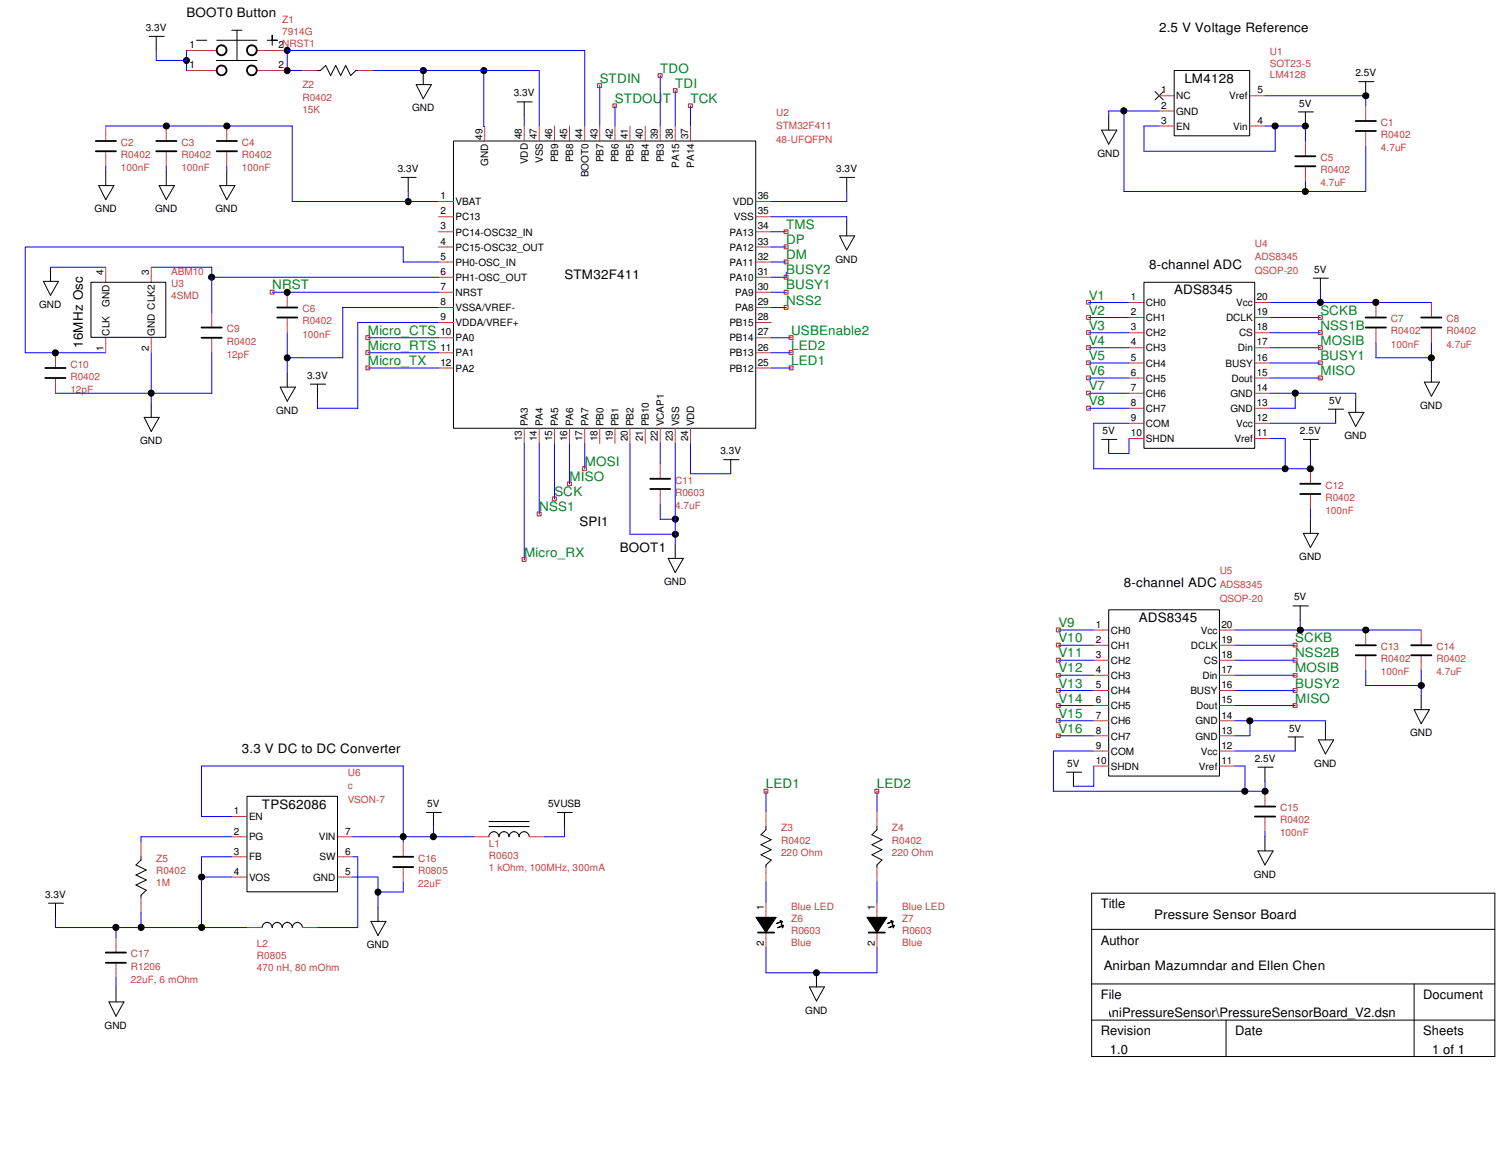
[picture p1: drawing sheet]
<svg xmlns="http://www.w3.org/2000/svg" width="279mm" height="216mm" viewBox="0 0 279 216" stroke-linecap="round" stroke-linejoin="round" font-family="sans-serif">
<g fill="none" stroke="#000" stroke-width=".19">
<path d="M27.8 6.8h2.8M29.1 6.8v2.6M36.6 7.5h1.9M40.3 7.5h7.5M43.1 5.6h1.9M44.1 5.6v5.7h-3.8h7.5M49.7 7.5h1.9h-.9v-.9v1.8M59.1 13.1h.5l1-.9 1 1.9 .9-1.9 .9 1.9 .9-1.9 1 1.9 1-1h.3M77.5 15.7h2.8l-1.5 2.7zM78.8 13.1v2.6M96.3 19h2.8M97.6 19v2.6"/>
<path d="M215 17.1l1.5 1.5M216.5 17.1l-1.5 1.5M218.6 13.1h14v12.2h-14zM252.9 15.2h2.8M254.2 15.2v2.6M18.4 34.5h2.8l-1.5 2.7zM19.7 31.9v2.6M29.6 34.5h2.9l-1.6 2.7zM30.9 31.9v2.6M40.9 34.5h2.8l-1.5 2.7zM42.2 31.9v2.6M74.7 33h2.8"/>
<path d="M76 33v2.6M84.4 26.2h56.3v53.5h-56.3zM156.3 33h2.8M157.6 33v2.6M205.1 24.2h2.8l-1.5 2.6zM206.4 21.6v2.6M241.7 20.8h2.8M243 20.8v2.7M8.1 52.4h2.8l-1.5 2.6zM9.4 49.7v2.7M16.9 52.5h14v10.3h-14zM156.3 43.9h2.8l-1.5 2.6z"/>
<path d="M157.6 41.3v2.6M212.9 52.5h20.7v30.9h-20.7zM244.5 51.8h2.8M245.8 51.8v2.6M26.8 77.7h2.8l-1.4 2.6zM28.2 75.1v2.6M52.2 72.1h2.8l-1.5 2.6zM53.5 69.4v2.7M57.8 71.5h2.8M59.1 71.5v2.6M247.3 76.2h2.8M248.6 76.2v2.6"/>
<path d="M251 76.8h2.9l-1.6 2.6zM252.3 74.1v2.7M265.1 71.1h2.8l-1.5 2.6zM266.4 68.5v2.6M134.7 85.6h2.8M136 85.6v2.6M205.1 81.8h2.8M206.4 81.8v2.6M242.6 81.8h2.8M242.6 99.3h2.8l-1.5 2.6zM243.9 81.8v2.6M243.9 96.6v2.7"/>
<path d="M124.4 103.9h2.8l-1.5 2.7zM125.7 101.3v2.6M206.4 113.5h20.6v30.9h-20.6zM240.7 112.8h2.8M242 112.8v2.6M239.8 137.2h2.8M241.1 137.2v2.6M245.4 137.7h2.8l-1.5 2.6zM246.7 135.1v2.6M263.2 132.1h2.9l-1.6 2.6zM264.5 129.5v2.6M26.2 159.5v.6l-.9 .9 1.9 .9-1.9 1 1.9 .9-1.9 .9 1.9 1-1 .9v.4"/>
<path d="M46 148.2h16.8v17.8h-16.8zM79.4 151.2h2.8M80.7 151.2v2.6M91 155.7a.9 .9 0 0 1 .6-.8 .9 .9 0 0 1 1 .3l.3 .5a.93 .93 0 0 1 .9-.9 .93 .93 0 0 1 .9 .9 .95 .95 0 0 1 1-.9 .95 .95 0 0 1 .9 .9 .9 .9 0 0 1 .6-.8 .9 .9 0 0 1 1.1 .3l.2 .5M91 153.8h7.5M91 152.9h7.5M103.8 151.2h2.8M105.1 151.2v2.6M142.6 153.8v.6l-1 1 2 .9-2 .9 2 1-2 .9 2 1-1 .9v.4M163.2 153.8v.6l-.9 1 1.9 .9-1.9 .9 1.9 1-1.9 .9 1.9 1-1 .9v.4M198.5 143.7h2.8M199.8 143.7v2.6"/>
<path d="M234.1 142.8h2.9M234.1 158.4h2.9l-1.5 2.6zM235.5 142.8v2.6M235.5 155.7v2.7M9 168.1h2.8M10.3 168.1v2.6M48.8 172.6a.95 .95 0 0 1 .9-.9 .95 .95 0 0 1 1 .9 .96 .96 0 0 1 .8-.9 .98 .98 0 0 1 1 .9 .94 .94 0 0 1 .9-.9 .94 .94 0 0 1 1 .7v.2a.95 .95 0 0 1 1-.9 .95 .95 0 0 1 .9 .9M69 171.5h2.8l-1.4 2.6zM70.4 168.9v2.6M140.7 170.7h3.8l-1.9 2.9zM144.6 171.8l.7-.2-.1-.3 .5 .2-.2 .4-.2-.3zM144.8 172.6l.7-.3-.1-.2 .5 .2-.2 .4-.2-.3z"/>
<path d="M161.4 170.7h3.7l-1.9 2.9zM165.2 171.8l.7-.2-.1-.3 .5 .2-.2 .4-.2-.3zM165.4 172.6l.8-.3-.1-.2 .4 .2-.2 .4-.1-.3zM203.2 166.2h75.1v30.4h-75.1zM203.2 173h75.1M20.3 186.5h2.8l-1.5 2.6zM21.6 183.9v2.6M150.7 183.7h2.8l-1.5 2.6zM152 181.1v2.6M203.2 183.1h75.1M203.2 189.9h75.1M228.2 189.9v6.7"/>
<path d="M263.2 183.1v13.5"/>
<circle cx="34.7" cy="11.3" r=".56"/>
<circle cx="53.5" cy="9.4" r=".56"/>
<circle cx="53.5" cy="13.1" r=".56"/>
<circle cx="78.8" cy="13.1" r=".57"/>
<circle cx="90.1" cy="13.1" r=".57"/>
<circle cx="254.2" cy="17.8" r=".56"/>
<circle cx="31" cy="23.5" r=".56"/>
<circle cx="42.2" cy="23.5" r=".56"/>
<circle cx="76" cy="37.5" r=".56"/>
<circle cx="209.2" cy="20.6" r=".57"/>
<circle cx="237.3" cy="23.5" r=".56"/>
<circle cx="243" cy="23.5" r=".56"/>
<circle cx="243" cy="35.7" r=".56"/>
<circle cx="39.4" cy="51.6" r=".56"/>
<circle cx="53.5" cy="54.4" r=".56"/>
<circle cx="245.8" cy="56.3" r=".56"/>
<circle cx="256.1" cy="56.3" r=".57"/>
<circle cx="10.3" cy="65.7" r=".57"/>
<circle cx="28.1" cy="73.2" r=".56"/>
<circle cx="53.5" cy="66.6" r=".56"/>
<circle cx="241.1" cy="73.2" r=".57"/>
<circle cx="266.4" cy="66.6" r=".57"/>
<circle cx="125.7" cy="96.6" r=".57"/>
<circle cx="125.7" cy="99.5" r=".56"/>
<circle cx="239.2" cy="87.2" r=".56"/>
<circle cx="243.9" cy="87.3" r=".56"/>
<circle cx="242" cy="117.3" r=".56"/>
<circle cx="254.2" cy="117.3" r=".56"/>
<circle cx="232.6" cy="134.2" r=".56"/>
<circle cx="264.6" cy="127.6" r=".56"/>
<circle cx="75" cy="155.7" r=".56"/>
<circle cx="80.7" cy="155.7" r=".57"/>
<circle cx="231.7" cy="147.3" r=".56"/>
<circle cx="235.5" cy="147.3" r=".56"/>
<circle cx="21.6" cy="172.6" r=".57"/>
<circle cx="26.3" cy="172.6" r=".57"/>
<circle cx="37.5" cy="172.6" r=".57"/>
<circle cx="37.5" cy="163.3" r=".56"/>
<circle cx="70.3" cy="166" r=".56"/>
<circle cx="152" cy="181.1" r=".56"/>
</g>
<g fill="none" stroke="#c04040" stroke-width=".19">
<path d="M34.7 9.4h5.6M34.7 13.1h5.6M47.8 9.4h5.7M47.8 13.1h5.7M56.3 13.1h2.8M66.6 13.1h2.8M215.8 17.8h2.8M232.7 17.8h2.8M254.2 19.7v2.8M19.7 23.5v2.7M19.7 28.2v2.7M30.9 23.5v2.7"/>
<path d="M30.9 28.2v2.7M42.2 23.5v2.7M42.2 28.2v2.7M81.6 37.5h2.8M90.2 23.5v2.8M97.6 23.5v2.7M100.4 23.5v2.7M103.2 23.5v2.7M106 23.5v2.7M108.8 23.5v2.7M111.6 23.5v2.7M114.5 23.5v2.7"/>
<path d="M117.3 23.5v2.7M120.1 23.5v2.7M122.9 23.5v2.7M125.7 23.5v2.7M128.5 23.5v2.7M140.7 37.5h2.9M215.8 20.7h2.8M215.8 23.5h2.8M232.7 23.5h2.8M243 26.2v2.9M243 30.9v2.9M254.2 24.4v2.8"/>
<path d="M19.7 49.7v2.8M28.2 49.7v2.8M39.4 58.2v2.8M53.5 54.4v2.8M53.5 59.1v2.8M81.6 40.3h2.8M81.6 43.1h2.8M81.6 46h2.8M81.6 48.8h2.8M81.6 51.6h2.8M81.6 54.4h2.8M81.6 57.2h2.8"/>
<path d="M140.7 40.3h2.9M140.7 43.1h2.9M140.7 46h2.9M140.7 48.8h2.9M140.7 51.6h2.9M140.7 54.4h2.9M140.7 57.2h2.9M210.1 56.3h2.8M210.1 59.1h2.8M233.6 56.3h2.8M233.6 59.1h2.8M256.1 56.3v2.8"/>
<path d="M266.4 56.3v2.8M10.3 65.7v2.8M10.3 70.4v2.8M19.7 62.9v2.8M28.2 62.9v2.8M39.4 62.9v2.8M81.6 68.5h2.8M81.6 65.7h2.8M81.6 62.9h2.8M81.6 60h2.8M97.6 79.8v2.7M100.4 79.8v2.7"/>
<path d="M103.2 79.8v2.7M106 79.8v2.7M108.8 79.8v2.7M111.6 79.8v2.7M114.5 79.8v2.7M117.3 79.8v2.7M120.1 79.8v2.7M122.9 79.8v2.7M125.7 79.8v2.7M128.5 79.8v2.7M140.7 68.5h2.9M140.7 65.7h2.9"/>
<path d="M140.7 62.9h2.9M140.7 60h2.9M210.1 61.9h2.8M210.1 64.7h2.8M210.1 67.6h2.8M210.1 70.4h2.8M210.1 73.2h2.8M210.1 76h2.8M210.1 78.8h2.8M233.6 61.9h2.8M233.6 64.7h2.8M233.6 67.6h2.8"/>
<path d="M233.6 70.4h2.8M233.6 73.2h2.8M233.6 76h2.8M233.6 78.8h2.8M256.1 61v2.8M266.4 61v2.8M122.9 86.3v2.8M122.9 91v2.8M210.1 81.6h2.8M233.6 81.6h2.8M243.9 87.2v2.8M243.9 91.9v2.8"/>
<path d="M203.6 117.3h2.8M227 117.3h2.8M254.2 117.3v2.8M264.5 117.3v2.8M203.6 120.1h2.8M203.6 122.9h2.8M203.6 125.7h2.8M203.6 128.5h2.8M203.6 131.3h2.8M203.6 134.2h2.8M203.6 136.9h2.8M203.6 139.8h2.8"/>
<path d="M227 120.1h2.8M227 122.9h2.8M227 125.7h2.8M227 128.5h2.8M227 131.3h2.8M227 134.2h2.8M227 136.9h2.8M227 139.8h2.8M254.2 122v2.8M264.5 122v2.8M26.2 156.7v2.8M43.1 152h2.9"/>
<path d="M43.1 155.7h2.9M43.1 159.5h2.9M62.9 155.7h2.8M62.9 159.5h2.8M75.1 156.7v2.8M88.2 155.7h2.8M98.5 155.7h2.8M142.6 151v2.8M163.2 151v2.8M203.6 142.6h2.8M227 142.6h2.8M235.5 147.3v2.8"/>
<path d="M235.5 152v2.8M21.6 174.5v2.8M21.6 179.2v2.8M26.2 167v2.8M43.1 163.2h2.9M46 172.6h2.8M56.3 172.6h2.8M62.9 163.2h2.8M75.1 161.4v2.8M142.6 161.4v2.8M142.6 167.9v2.8M142.6 173.6v2.8"/>
<path d="M163.2 161.4v2.8M163.2 167.9v2.8M163.2 173.6v2.8"/>
</g>
<g fill="none" stroke="#000" stroke-width=".34">
<path d="M17.8 26.2h3.8M17.8 28.2h3.8M29.1 26.2h3.8M29.1 28.2h3.8M40.3 26.2h3.8M40.3 28.2h3.8M241.1 29.1h3.8M241.1 30.9h3.8M252.3 22.5h3.8M252.3 24.4h3.8M51.6 57.2h3.7M51.6 59.1h3.7"/>
<path d="M254.2 59.1h3.8M264.5 59.1h3.8M8.4 68.5h3.8M8.4 70.4h3.8M37.5 61h3.8M37.5 62.9h3.8M254.2 61h3.8M264.5 61h3.8M121 89.1h3.8M121 91h3.8M242 90h3.8M242 91.9h3.8"/>
<path d="M252.3 120.1h3.8M252.3 122h3.8M262.7 120.1h3.7M262.7 122h3.7M73.2 159.5h3.7M233.6 150.1h3.8M233.6 152h3.8M19.7 177.3h3.8M19.7 179.2h3.8M73.2 161.4h3.7M141.1 173.6h3M161.7 173.6h3"/>
<circle cx="41.2" cy="9.3" r=".93"/>
<circle cx="41.2" cy="13.1" r=".91"/>
<circle cx="46.9" cy="9.3" r=".93"/>
<circle cx="46.9" cy="13.1" r=".91"/>
</g>
<g fill="#000">
<path d="M140.7 170.7h3.8l-1.9 2.9zM144.6 171.8l.7-.2-.1-.3 .5 .2-.2 .4-.2-.3zM144.8 172.6l.7-.3-.1-.2 .5 .2-.2 .4-.2-.3zM161.4 170.7h3.7l-1.9 2.9zM165.2 171.8l.7-.2-.1-.3 .5 .2-.2 .4-.2-.3zM165.4 172.6l.8-.3-.1-.2 .4 .2-.2 .4-.1-.3z"/>
<circle cx="34.7" cy="11.3" r=".56"/>
<circle cx="53.5" cy="9.4" r=".56"/>
<circle cx="53.5" cy="13.1" r=".56"/>
<circle cx="78.8" cy="13.1" r=".57"/>
<circle cx="90.1" cy="13.1" r=".57"/>
<circle cx="254.2" cy="17.8" r=".56"/>
<circle cx="31" cy="23.5" r=".56"/>
<circle cx="42.2" cy="23.5" r=".56"/>
<circle cx="76" cy="37.5" r=".56"/>
<circle cx="209.2" cy="20.6" r=".57"/>
<circle cx="237.3" cy="23.5" r=".56"/>
<circle cx="243" cy="23.5" r=".56"/>
<circle cx="243" cy="35.7" r=".56"/>
<circle cx="39.4" cy="51.6" r=".56"/>
<circle cx="53.5" cy="54.4" r=".56"/>
<circle cx="245.8" cy="56.3" r=".56"/>
<circle cx="256.1" cy="56.3" r=".57"/>
<circle cx="10.3" cy="65.7" r=".57"/>
<circle cx="28.1" cy="73.2" r=".56"/>
<circle cx="53.5" cy="66.6" r=".56"/>
<circle cx="241.1" cy="73.2" r=".57"/>
<circle cx="266.4" cy="66.6" r=".57"/>
<circle cx="125.7" cy="96.6" r=".57"/>
<circle cx="125.7" cy="99.5" r=".56"/>
<circle cx="239.2" cy="87.2" r=".56"/>
<circle cx="243.9" cy="87.3" r=".56"/>
<circle cx="242" cy="117.3" r=".56"/>
<circle cx="254.2" cy="117.3" r=".56"/>
<circle cx="232.6" cy="134.2" r=".56"/>
<circle cx="264.6" cy="127.6" r=".56"/>
<circle cx="75" cy="155.7" r=".56"/>
<circle cx="80.7" cy="155.7" r=".57"/>
<circle cx="231.7" cy="147.3" r=".56"/>
<circle cx="235.5" cy="147.3" r=".56"/>
<circle cx="21.6" cy="172.6" r=".57"/>
<circle cx="26.3" cy="172.6" r=".57"/>
<circle cx="37.5" cy="172.6" r=".57"/>
<circle cx="37.5" cy="163.3" r=".56"/>
<circle cx="70.3" cy="166" r=".56"/>
<circle cx="152" cy="181.1" r=".56"/>
</g>
<g fill="none" stroke="#00f" stroke-width=".19">
<path d="M29.1 9.4v1.9h5.6M34.7 9.4v3.7M56.3 13.1h-2.8v-3.7h55.3v14.1M69.4 13.1h31v10.4M78.8 13.1h.1M90 13.1v10.4h.2M111.6 16v7.5M114.5 19.7v3.8M122.9 14.1v9.4M125.7 16.9v6.6M128.5 19.7v3.8M235.5 17.8h18.7v1.9"/>
<path d="M19.7 23.5h34.7v14h27.2M19.7 30.9v1M30.9 30.9v1M42.2 30.9v1M76 35.6v1.9M97.6 21.6v1.9M157.6 35.6v1.9h-14M209.2 20.7v14.9h45v-8.4M215.8 23.5h-2.9v4.7h24.5v-4.7M215.8 20.7h-9.4v.9M235.5 23.5h7.5v2.7M243 33.8v1.8"/>
<path d="M9.4 49.7h10.3M28.2 49.7h11.2v8.5M39.4 51.6h42.2M50.7 54.4h30.9M81.6 48.8h-6.5v-2.8h-70.4v19.7h15M81.6 57.2h-17.8v9.4h-10.3M143.6 48.8h2.7M143.6 46h2.7M143.6 43.1h2.7M143.6 54.4h2.7M143.6 57.2h2.7M143.6 40.3h14v1"/>
<path d="M146.3 50.7v.9h-2.7M202.6 56.3h7.5M202.6 59.1h7.5M236.4 56.3h30M236.4 59.1h9.4M245.8 54.4v1.9M28.2 65.7v9.4M39.4 65.7v7.5h-29.1M53.5 61.9v7.5M68.5 68.5h13.1M68.5 65.7h13.1M68.5 62.9h13.1"/>
<path d="M81.6 60h-15v16h-7.5v-1.9M143.6 68.5h3.7M143.6 65.7h3.7M143.6 62.9h3.7M202.6 73.2h7.5M202.6 76h7.5M202.6 61.9h7.5M202.6 64.7h7.5M202.6 67.6h7.5M202.6 70.4h7.5M210.1 78.8h-6.5v8.4h40.3v-2.8M236.4 73.2h15.9v.9"/>
<path d="M236.4 61.9h9.4M236.4 64.7h9.4M236.4 67.6h9.4M236.4 70.4h9.4M236.4 78.8h12.2M241.1 73.2v2.8h-4.7M256.1 63.8v2.8h10.3M266.4 63.8v4.7M97.6 82.5v21.6M100.4 82.5v13.2M103.2 82.5v10.4M106 82.5v7.5"/>
<path d="M108.8 82.5v4.7M117.3 82.5v16.9h8.4M122.9 82.5v3.8M122.9 93.8v2.8h2.8M125.7 82.5v18.8M128.5 82.5v5.7h7.5M210.1 81.6v2.8h-3.7M236.4 81.6h2.8v5.6M243.9 94.7v1.9M197 117.3h6.6M229.8 117.3h34.7M242 115.4v1.9"/>
<path d="M197 120.1h6.6M197 122.9h6.6M197 125.7h6.6M197 128.5h6.6M197 131.3h6.6M197 134.2h6.6M197 136.9h6.6M203.6 139.8h-7.5v7.5h39.4v-1.9M229.8 120.1h11.3M229.8 122.9h11.3M229.8 125.7h11.3M229.8 128.5h11.3"/>
<path d="M229.8 131.3h11.3M229.8 134.2h16.9v.9M229.8 139.8h11.3M232.7 134.2v2.7h-2.9M254.2 124.8v2.8h10.3M264.5 124.8v4.7M43.1 152h-5.6v-9.4h37.6v14.1M43.1 155.7h-16.9v1M43.1 159.5h-5.6v13.1M65.7 159.5h.9v13.1h-7.5M65.7 155.7h22.5M80.7 153.8v1.9"/>
<path d="M105.1 153.8v1.9h-3.8M142.6 147.3v3.7M163.2 147.3v3.7M203.6 142.6v3.7h-3.8M229.8 142.6h1.9v4.7M235.5 154.8v.9M10.3 170.7v1.9h35.7M21.6 172.6v1.9M26.2 169.8v2.8M37.5 163.2h5.6M65.7 163.2h4.7v5.7M75.1 164.2v1.8h-4.7"/>
<path d="M142.6 164.2v3.7M142.6 176.4v4.7h20.6v-4.7M163.2 164.2v3.7M21.6 182v1.9"/>
</g>
<g fill="none" stroke="#f00" stroke-width=".19">
<path d="M111.3 15.6h.7v.7h-.7zM114.1 19.3h.7v.7h-.7zM122.5 13.7h.7v.7h-.7zM125.3 16.5h.7v.7h-.7zM128.1 19.3h.8v.7h-.8zM50.3 54h.7v.7h-.7zM146 45.6h.7v.7h-.7zM146 48.4h.7v.7h-.7zM146 42.8h.7v.7h-.7zM146 56.9h.7v.7h-.7zM146 54h.7v.7h-.7zM146 51.2h.7v.7h-.7z"/>
<path d="M202.3 55.9h.7v.7h-.7zM202.3 58.7h.7v.7h-.7zM245.4 58.7h.7v.7h-.7zM68.1 68.1h.7v.7h-.7zM68.1 65.3h.7v.7h-.7zM68.1 62.5h.7v.7h-.7zM146.9 68.1h.7v.7h-.7zM146.9 65.3h.7v.7h-.7zM146.9 62.5h.7v.7h-.7zM202.3 61.6h.7v.6h-.7zM202.3 64.3h.7v.8h-.7zM202.3 67.2h.7v.7h-.7z"/>
<path d="M202.3 70h.7v.7h-.7zM202.3 72.8h.7v.7h-.7zM202.3 75.6h.7v.7h-.7zM245.4 61.6h.7v.6h-.7zM245.4 64.3h.7v.8h-.7zM245.4 70h.7v.7h-.7zM245.4 67.2h.7v.7h-.7zM100 95.3h.7v.7h-.7zM102.8 92.5h.7v.7h-.7zM105.6 89.7h.7v.7h-.7zM108.5 86.9h.6v.7h-.6zM97.2 103.8h.7v.7h-.7z"/>
<path d="M196.6 116.9h.8v.7h-.8zM196.6 119.7h.8v.7h-.8zM240.7 119.7h.7v.7h-.7zM196.6 122.5h.8v.7h-.8zM196.6 125.3h.8v.7h-.8zM196.6 128.1h.8v.8h-.8zM196.6 131h.8v.7h-.8zM196.6 133.8h.8v.7h-.8zM196.6 136.6h.8v.7h-.8zM240.7 122.5h.7v.7h-.7zM240.7 128.1h.7v.8h-.7zM240.7 125.3h.7v.7h-.7z"/>
<path d="M240.7 131h.7v.7h-.7zM142.2 146.9h.7v.7h-.7zM162.9 146.9h.7v.7h-.7z"/>
</g>
<g font-size="2.4">
<text x="34.7" y="3.2">BOOT0 Button</text>
<text x="215.8" y="6">2.5 V Voltage Reference</text>
<text x="220.5" y="15.4">LM4128</text>
<text x="105.1" y="52">STM32F411</text>
<text x="213.9" y="50.1">8-channel ADC</text>
<text x="218.6" y="54.8">ADS8345</text>
<text x="15.4" y="64.7" transform="rotate(-90 15.4 64.7)">16MHz Osc</text>
<text x="107.9" y="98">SPI1</text>
<text x="115.4" y="102.7">BOOT1</text>
<text x="209.2" y="109.2">8-channel ADC</text>
<text x="212" y="115.8">ADS8345</text>
<text x="45" y="140.2">3.3 V DC to DC Converter</text>
<text x="48.8" y="150.5">TPS62086</text>
<text x="204.9" y="169.1">Title</text>
<text x="214.8" y="171.1">Pressure Sensor Board</text>
<text x="204.9" y="175.8">Author</text>
<text x="204.9" y="185.9">File</text>
<text x="205.4" y="180.5">Anirban Mazumndar and Ellen Chen</text>
<text x="264.9" y="185.9">Document</text>
<text x="168.1" y="189.3">C:\Users\Yi Chen\Desktop\Design\AniPressureSensor\PressureSensorBoard_V2.dsn</text>
<text x="204.9" y="192.7">Revision</text>
<text x="206.6" y="196.1">1.0</text>
<text x="229.9" y="192.7">Date</text>
<text x="264.9" y="192.7">Sheets</text>
<text x="266.6" y="196.1">1 of 1</text>
</g>
<g font-size="2.4" fill="#008020">
<text x="111.6" y="15.4">STDIN</text>
<text x="122.9" y="13.5">TDO</text>
<text x="125.7" y="16.3">TDI</text>
<text x="114.5" y="19.1">STDOUT</text>
<text x="128.5" y="19.1">TCK</text>
<text x="146.3" y="45.4">DP</text>
<text x="146.3" y="42.6">TMS</text>
<text x="50.7" y="53.8">NRST</text>
<text x="146.3" y="48.2">DM</text>
<text x="146.3" y="53.8">BUSY1</text>
<text x="146.3" y="51.1">BUSY2</text>
<text x="146.3" y="56.7">NSS2</text>
<text x="202.6" y="55.8">V1</text>
<text x="202.6" y="58.5">V2</text>
<text x="245.8" y="58.5">SCKB</text>
<text x="68.5" y="65.1">Micro_RTS</text>
<text x="68.5" y="62.3">Micro_CTS</text>
<text x="147.3" y="65.1">LED2</text>
<text x="147.3" y="62.3">USBEnable2</text>
<text x="202.6" y="61.4">V3</text>
<text x="202.6" y="64.2">V4</text>
<text x="245.8" y="61.4">NSS1B</text>
<text x="245.8" y="64.2">MOSIB</text>
<text x="68.5" y="67.9">Micro_TX</text>
<text x="147.3" y="67.9">LED1</text>
<text x="202.6" y="67">V5</text>
<text x="202.6" y="69.8">V6</text>
<text x="245.8" y="69.8">MISO</text>
<text x="245.8" y="67">BUSY1</text>
<text x="202.6" y="72.6">V7</text>
<text x="202.6" y="75.4">V8</text>
<text x="106" y="89.5">MISO</text>
<text x="108.8" y="86.7">MOSI</text>
<text x="100.4" y="95.1">NSS1</text>
<text x="103.2" y="92.3">SCK</text>
<text x="97.6" y="103.6">Micro_RX</text>
<text x="197" y="116.7">V9</text>
<text x="197" y="119.5">V10</text>
<text x="241.1" y="119.5">SCKB</text>
<text x="197" y="122.3">V11</text>
<text x="197" y="125.1">V12</text>
<text x="241.1" y="122.3">NSS2B</text>
<text x="241.1" y="125.1">MOSIB</text>
<text x="197" y="128">V13</text>
<text x="197" y="130.8">V14</text>
<text x="241.1" y="128">BUSY2</text>
<text x="241.1" y="130.8">MISO</text>
<text x="197" y="133.6">V15</text>
<text x="197" y="136.4">V16</text>
<text x="142.6" y="146.7">LED1</text>
<text x="163.2" y="146.7">LED2</text>
</g>
<g font-size="1.9">
<text x="27.1" y="5.8">3.3V</text>
<text x="35.3" y="9">1</text>
<text x="51.9" y="9">2NRST1</text>
<text x="35.3" y="12.7">1</text>
<text x="51.9" y="12.7">2</text>
<text x="95.6" y="17.9">3.3V</text>
<text x="216.2" y="17.4">1</text>
<text x="234.1" y="17.4">5</text>
<text x="252.3" y="14.2">2.5V</text>
<text x="76.7" y="20.7">GND</text>
<text x="216.2" y="20.2">2</text>
<text x="216.2" y="23">3</text>
<text x="218.9" y="18.5">NC</text>
<text x="218.9" y="21.3">GND</text>
<text x="228.8" y="18.5">Vref</text>
<text x="234.1" y="23">4</text>
<text x="241.9" y="19.9">5V</text>
<text x="89.8" y="26" transform="rotate(-90 89.8 26)">49</text>
<text x="97.2" y="26" transform="rotate(-90 97.2 26)">48</text>
<text x="99.9" y="26" transform="rotate(-90 99.9 26)">47</text>
<text x="102.8" y="26" transform="rotate(-90 102.8 26)">46</text>
<text x="105.6" y="26" transform="rotate(-90 105.6 26)">45</text>
<text x="108.4" y="26" transform="rotate(-90 108.4 26)">44</text>
<text x="111.2" y="26" transform="rotate(-90 111.2 26)">43</text>
<text x="114" y="26" transform="rotate(-90 114 26)">42</text>
<text x="116.8" y="26" transform="rotate(-90 116.8 26)">41</text>
<text x="119.7" y="26" transform="rotate(-90 119.7 26)">40</text>
<text x="122.5" y="26" transform="rotate(-90 122.5 26)">39</text>
<text x="125.3" y="26" transform="rotate(-90 125.3 26)">38</text>
<text x="128.1" y="26" transform="rotate(-90 128.1 26)">37</text>
<text x="204.3" y="29.2">GND</text>
<text x="218.9" y="24.1">EN</text>
<text x="229.6" y="24.1">Vin</text>
<text x="74" y="32">3.3V</text>
<text x="90.9" y="30.9" transform="rotate(-90 90.9 30.9)">GND</text>
<text x="98.3" y="30.6" transform="rotate(-90 98.3 30.6)">VDD</text>
<text x="101" y="30.4" transform="rotate(-90 101 30.4)">VSS</text>
<text x="103.9" y="30.2" transform="rotate(-90 103.9 30.2)">PB9</text>
<text x="106.7" y="30.2" transform="rotate(-90 106.7 30.2)">PB8</text>
<text x="109.5" y="33" transform="rotate(-90 109.5 33)">BOOT0</text>
<text x="112.3" y="30.2" transform="rotate(-90 112.3 30.2)">PB7</text>
<text x="115.1" y="30.2" transform="rotate(-90 115.1 30.2)">PB6</text>
<text x="117.9" y="30.2" transform="rotate(-90 117.9 30.2)">PB5</text>
<text x="120.8" y="30.2" transform="rotate(-90 120.8 30.2)">PB4</text>
<text x="123.6" y="30.2" transform="rotate(-90 123.6 30.2)">PB3</text>
<text x="126.4" y="31.2" transform="rotate(-90 126.4 31.2)">PA15</text>
<text x="129.2" y="31.2" transform="rotate(-90 129.2 31.2)">PA14</text>
<text x="155.7" y="32">3.3V</text>
<text x="17.6" y="39.5">GND</text>
<text x="28.9" y="39.5">GND</text>
<text x="40.1" y="39.5">GND</text>
<text x="82" y="37.1">1</text>
<text x="82" y="39.9">2</text>
<text x="84.8" y="38.2">VBAT</text>
<text x="84.8" y="41">PC13</text>
<text x="136.4" y="38.2">VDD</text>
<text x="136.6" y="41">VSS</text>
<text x="141.1" y="37.1">36</text>
<text x="141.1" y="39.9">35</text>
<text x="82" y="42.7">3</text>
<text x="82" y="45.6">4</text>
<text x="84.8" y="43.9">PC14-OSC32_IN</text>
<text x="84.8" y="46.7">PC15-OSC32_OUT</text>
<text x="135.8" y="46.7">PA12</text>
<text x="135.8" y="43.9">PA13</text>
<text x="141.1" y="45.6">33</text>
<text x="141.1" y="42.7">34</text>
<text x="19.3" y="51.1" transform="rotate(-90 19.3 51.1)">4</text>
<text x="27.7" y="51.2" transform="rotate(-90 27.7 51.2)">3</text>
<text x="82" y="48.3">5</text>
<text x="82" y="51.2">6</text>
<text x="82" y="54">7</text>
<text x="84.8" y="49.4">PH0-OSC_IN</text>
<text x="84.8" y="52.3">PH1-OSC_OUT</text>
<text x="135.8" y="52.3">PA10</text>
<text x="135.8" y="49.4">PA11</text>
<text x="141.1" y="51.2">31</text>
<text x="141.1" y="48.3">32</text>
<text x="141.1" y="54">30</text>
<text x="155.5" y="48.9">GND</text>
<text x="244.6" y="50.8">5V</text>
<text x="7.3" y="57.3">GND</text>
<text x="20.4" y="57.1" transform="rotate(-90 20.4 57.1)">GND</text>
<text x="82" y="56.8">8</text>
<text x="82" y="59.6">9</text>
<text x="84.8" y="55.1">NRST</text>
<text x="84.8" y="57.9">VSSA/VREF-</text>
<text x="136.8" y="57.9">PA8</text>
<text x="136.8" y="55.1">PA9</text>
<text x="141.1" y="59.6">28</text>
<text x="141.1" y="56.8">29</text>
<text x="210.5" y="55.9">1</text>
<text x="210.5" y="58.7">2</text>
<text x="213.3" y="57">CH0</text>
<text x="213.3" y="59.8">CH1</text>
<text x="228.2" y="59.8">DCLK</text>
<text x="230.1" y="57">Vcc</text>
<text x="233.9" y="55.9">20</text>
<text x="233.9" y="58.7">19</text>
<text x="19.3" y="65.3" transform="rotate(-90 19.3 65.3)">1</text>
<text x="20.4" y="62.5" transform="rotate(-90 20.4 62.5)">CLK</text>
<text x="27.7" y="65.3" transform="rotate(-90 27.7 65.3)">2</text>
<text x="28.8" y="62.5" transform="rotate(-90 28.8 62.5)">GND CLK2</text>
<text x="82" y="62.4">10</text>
<text x="82" y="65.2">11</text>
<text x="84.8" y="60.7">VDDA/VREF+</text>
<text x="84.8" y="63.5">PA0</text>
<text x="135.8" y="63.5">PB14</text>
<text x="135.8" y="60.7">PB15</text>
<text x="141.1" y="65.2">26</text>
<text x="141.1" y="62.4">27</text>
<text x="210.5" y="61.5">3</text>
<text x="210.5" y="64.3">4</text>
<text x="213.3" y="62.6">CH2</text>
<text x="213.3" y="65.4">CH3</text>
<text x="230.4" y="65.4">Din</text>
<text x="230.6" y="62.6">CS</text>
<text x="233.9" y="64.3">17</text>
<text x="233.9" y="61.5">18</text>
<text x="57.1" y="70.5">3.3V</text>
<text x="82" y="68.1">12</text>
<text x="84.8" y="66.3">PA1</text>
<text x="84.8" y="69.2">PA2</text>
<text x="135.8" y="69.2">PB12</text>
<text x="135.8" y="66.3">PB13</text>
<text x="141.1" y="68.1">25</text>
<text x="210.5" y="67.1">5</text>
<text x="210.5" y="69.9">6</text>
<text x="213.3" y="68.2">CH4</text>
<text x="213.3" y="71">CH5</text>
<text x="228.1" y="68.2">BUSY</text>
<text x="229.2" y="71">Dout</text>
<text x="233.9" y="67.1">16</text>
<text x="233.9" y="69.9">15</text>
<text x="51.4" y="77">GND</text>
<text x="210.5" y="72.8">7</text>
<text x="210.5" y="75.6">8</text>
<text x="213.3" y="73.9">CH6</text>
<text x="213.3" y="76.7">CH7</text>
<text x="229.1" y="73.9">GND</text>
<text x="229.1" y="76.7">GND</text>
<text x="233.9" y="72.8">14</text>
<text x="233.9" y="75.6">13</text>
<text x="247.4" y="75.2">5V</text>
<text x="264.3" y="76.1">GND</text>
<text x="26.1" y="82.7">GND</text>
<text x="97.2" y="82.2" transform="rotate(-90 97.2 82.2)">13</text>
<text x="98.3" y="79.4" transform="rotate(-90 98.3 79.4)">PA3</text>
<text x="99.9" y="82.2" transform="rotate(-90 99.9 82.2)">14</text>
<text x="101" y="79.4" transform="rotate(-90 101 79.4)">PA4</text>
<text x="102.8" y="82.2" transform="rotate(-90 102.8 82.2)">15</text>
<text x="103.9" y="79.4" transform="rotate(-90 103.9 79.4)">PA5</text>
<text x="105.6" y="82.2" transform="rotate(-90 105.6 82.2)">16</text>
<text x="106.7" y="79.4" transform="rotate(-90 106.7 79.4)">PA6</text>
<text x="108.4" y="82.2" transform="rotate(-90 108.4 82.2)">17</text>
<text x="109.5" y="79.4" transform="rotate(-90 109.5 79.4)">PA7</text>
<text x="111.2" y="82.2" transform="rotate(-90 111.2 82.2)">18</text>
<text x="112.3" y="79.4" transform="rotate(-90 112.3 79.4)">PB0</text>
<text x="114" y="82.2" transform="rotate(-90 114 82.2)">19</text>
<text x="115.1" y="79.4" transform="rotate(-90 115.1 79.4)">PB1</text>
<text x="116.8" y="82.2" transform="rotate(-90 116.8 82.2)">20</text>
<text x="117.9" y="79.4" transform="rotate(-90 117.9 79.4)">PB2</text>
<text x="119.7" y="82.2" transform="rotate(-90 119.7 82.2)">21</text>
<text x="120.8" y="79.4" transform="rotate(-90 120.8 79.4)">PB10</text>
<text x="122.5" y="82.2" transform="rotate(-90 122.5 82.2)">22</text>
<text x="123.6" y="79.4" transform="rotate(-90 123.6 79.4)">VCAP1</text>
<text x="125.3" y="82.2" transform="rotate(-90 125.3 82.2)">23</text>
<text x="126.4" y="79.4" transform="rotate(-90 126.4 79.4)">VSS</text>
<text x="128.1" y="82.2" transform="rotate(-90 128.1 82.2)">24</text>
<text x="129.2" y="79.4" transform="rotate(-90 129.2 79.4)">VDD</text>
<text x="205.2" y="80.8">5V</text>
<text x="210.5" y="78.4">9</text>
<text x="210.5" y="81.2">10</text>
<text x="213.3" y="79.5">COM</text>
<text x="213.3" y="82.3">SHDN</text>
<text x="229.8" y="82.3">Vref</text>
<text x="230.1" y="79.5">Vcc</text>
<text x="233.9" y="81.2">11</text>
<text x="233.9" y="78.4">12</text>
<text x="242" y="80.8">2.5V</text>
<text x="250.3" y="81.7">GND</text>
<text x="134.1" y="84.6">3.3V</text>
<text x="241.9" y="104.2">GND</text>
<text x="123.6" y="108.9">GND</text>
<text x="240.9" y="111.8">5V</text>
<text x="204" y="116.8">1</text>
<text x="204" y="119.7">2</text>
<text x="206.8" y="117.9">CH0</text>
<text x="223.5" y="117.9">Vcc</text>
<text x="227.4" y="116.8">20</text>
<text x="227.4" y="119.7">19</text>
<text x="204" y="122.5">3</text>
<text x="204" y="125.3">4</text>
<text x="206.8" y="120.8">CH1</text>
<text x="206.8" y="123.6">CH2</text>
<text x="221.7" y="120.8">DCLK</text>
<text x="224.1" y="123.6">CS</text>
<text x="227.4" y="125.3">17</text>
<text x="227.4" y="122.5">18</text>
<text x="204" y="128.1">5</text>
<text x="204" y="130.9">6</text>
<text x="206.8" y="126.4">CH3</text>
<text x="206.8" y="129.2">CH4</text>
<text x="221.6" y="129.2">BUSY</text>
<text x="223.8" y="126.4">Din</text>
<text x="227.4" y="128.1">16</text>
<text x="227.4" y="130.9">15</text>
<text x="204" y="133.7">7</text>
<text x="204" y="136.5">8</text>
<text x="206.8" y="132">CH5</text>
<text x="206.8" y="134.8">CH6</text>
<text x="206.8" y="137.7">CH7</text>
<text x="222.5" y="134.8">GND</text>
<text x="222.5" y="137.7">GND</text>
<text x="222.7" y="132">Dout</text>
<text x="227.4" y="133.7">14</text>
<text x="227.4" y="136.5">13</text>
<text x="239.9" y="136.2">5V</text>
<text x="262.5" y="137.1">GND</text>
<text x="198.7" y="142.7">5V</text>
<text x="204" y="139.4">9</text>
<text x="204" y="142.2">10</text>
<text x="206.8" y="140.5">COM</text>
<text x="206.8" y="143.3">SHDN</text>
<text x="223.2" y="143.3">Vref</text>
<text x="223.5" y="140.5">Vcc</text>
<text x="227.4" y="142.2">11</text>
<text x="227.4" y="139.4">12</text>
<text x="233.6" y="141.8">2.5V</text>
<text x="244.6" y="142.7">GND</text>
<text x="43.5" y="151.6">1</text>
<text x="43.5" y="155.3">2</text>
<text x="46.4" y="152.7">EN</text>
<text x="64.3" y="155.3">7</text>
<text x="79.5" y="150.2">5V</text>
<text x="102" y="150.2">5VUSB</text>
<text x="43.5" y="159">3</text>
<text x="46.4" y="156.4">PG</text>
<text x="46.4" y="160.1">FB</text>
<text x="59.4" y="156.4">VIN</text>
<text x="59.5" y="160.1">SW</text>
<text x="64.3" y="159">6</text>
<text x="8.4" y="167.1">3.3V</text>
<text x="43.5" y="162.8">4</text>
<text x="46.4" y="163.9">VOS</text>
<text x="58.3" y="163.9">GND</text>
<text x="64.3" y="162.8">5</text>
<text x="233.4" y="163.3">GND</text>
<text x="142.2" y="169.3" transform="rotate(-90 142.2 169.3)">1</text>
<text x="162.8" y="169.3" transform="rotate(-90 162.8 169.3)">1</text>
<text x="68.3" y="176.5">GND</text>
<text x="142.2" y="176" transform="rotate(-90 142.2 176)">2</text>
<text x="162.8" y="176" transform="rotate(-90 162.8 176)">2</text>
<text x="19.5" y="191.5">GND</text>
<text x="149.9" y="188.7">GND</text>
</g>
<g font-size="1.9" fill="#c04040">
<text x="52.5" y="4.3">Z1</text>
<text x="52.5" y="6.5">7914G</text>
<text x="236.4" y="10.3">U1</text>
<text x="56.3" y="16.5">Z2</text>
<text x="236.4" y="14.6">LM4128</text>
<text x="236.4" y="12.5">SOT23-5</text>
<text x="56.3" y="18.7">R0402</text>
<text x="56.3" y="21">15K</text>
<text x="144.5" y="21.5">U2</text>
<text x="144.5" y="24">STM32F411</text>
<text x="257" y="23.4">C1</text>
<text x="22.5" y="27.2">C2</text>
<text x="22.5" y="29.4">R0402</text>
<text x="33.8" y="27.2">C3</text>
<text x="33.8" y="29.4">R0402</text>
<text x="45" y="27.2">C4</text>
<text x="45" y="29.4">R0402</text>
<text x="144.5" y="26.6">48-UFQFPN</text>
<text x="245.8" y="30">C5</text>
<text x="257" y="25.7">R0402</text>
<text x="257" y="28.1">4.7uF</text>
<text x="22.5" y="31.8">100nF</text>
<text x="33.8" y="31.8">100nF</text>
<text x="45" y="31.8">100nF</text>
<text x="245.8" y="32.2">R0402</text>
<text x="245.8" y="34.7">4.7uF</text>
<text x="233.6" y="45.9">U4</text>
<text x="31.9" y="53.4">U3</text>
<text x="31.9" y="51.2">ABM10</text>
<text x="233.6" y="48.3">ADS8345</text>
<text x="233.6" y="51">QSOP-20</text>
<text x="31.9" y="55.7">4SMD</text>
<text x="56.3" y="58.1">C6</text>
<text x="258.9" y="60">C7</text>
<text x="269.2" y="60">C8</text>
<text x="42.2" y="61.8">C9</text>
<text x="42.2" y="64.1">R0402</text>
<text x="56.3" y="60.4">R0402</text>
<text x="56.3" y="62.8">100nF</text>
<text x="258.9" y="62.2">R0402</text>
<text x="258.9" y="64.7">100nF</text>
<text x="269.2" y="62.2">R0402</text>
<text x="269.2" y="64.7">4.7uF</text>
<text x="13.1" y="68.5">C10</text>
<text x="13.1" y="70.7">R0402</text>
<text x="42.2" y="66.5">12pF</text>
<text x="13.1" y="73.1">12pF</text>
<text x="125.7" y="90">C11</text>
<text x="125.7" y="92.2">R0603</text>
<text x="125.7" y="94.7">4.7uF</text>
<text x="246.7" y="90.9">C12</text>
<text x="246.7" y="93.2">R0402</text>
<text x="246.7" y="95.6">100nF</text>
<text x="227" y="106.9">U5</text>
<text x="227" y="109.3">ADS8345</text>
<text x="227" y="112">QSOP-20</text>
<text x="257" y="121">C13</text>
<text x="257" y="123.2">R0402</text>
<text x="257" y="125.6">100nF</text>
<text x="267.4" y="121">C14</text>
<text x="267.4" y="123.2">R0402</text>
<text x="267.4" y="125.6">4.7uF</text>
<text x="64.7" y="144.4">U6</text>
<text x="64.7" y="146.9">c</text>
<text x="64.7" y="149.5">VSON-7</text>
<text x="145.4" y="154.7">Z3</text>
<text x="166" y="154.7">Z4</text>
<text x="238.3" y="151">C15</text>
<text x="238.3" y="153.2">R0402</text>
<text x="238.3" y="155.7">100nF</text>
<text x="29.1" y="160.4">Z5</text>
<text x="77.9" y="160.4">C16</text>
<text x="91" y="157.6">L1</text>
<text x="91" y="159.8">R0603</text>
<text x="145.4" y="157">R0402</text>
<text x="145.4" y="159.3">220 Ohm</text>
<text x="166" y="157">R0402</text>
<text x="166" y="159.3">220 Ohm</text>
<text x="29.1" y="162.6">R0402</text>
<text x="29.1" y="164.9">1M</text>
<text x="77.9" y="162.6">R0805</text>
<text x="77.9" y="165.1">22uF</text>
<text x="91" y="162.1">1 kOhm, 100MHz, 300mA</text>
<text x="147.3" y="171.6">Z6</text>
<text x="147.3" y="169.4">Blue LED</text>
<text x="147.3" y="173.9">R0603</text>
<text x="167.9" y="171.6">Z7</text>
<text x="167.9" y="169.4">Blue LED</text>
<text x="167.9" y="173.9">R0603</text>
<text x="24.4" y="178.2">C17</text>
<text x="47.8" y="176.3">L2</text>
<text x="47.8" y="178.6">R0805</text>
<text x="147.3" y="176.1">Blue</text>
<text x="167.9" y="176.1">Blue</text>
<text x="24.4" y="180.5">R1206</text>
<text x="24.4" y="182.9">22uF, 6 mOhm</text>
<text x="47.8" y="180.8">470 nH, 80 mOhm</text>
</g>
</svg>
